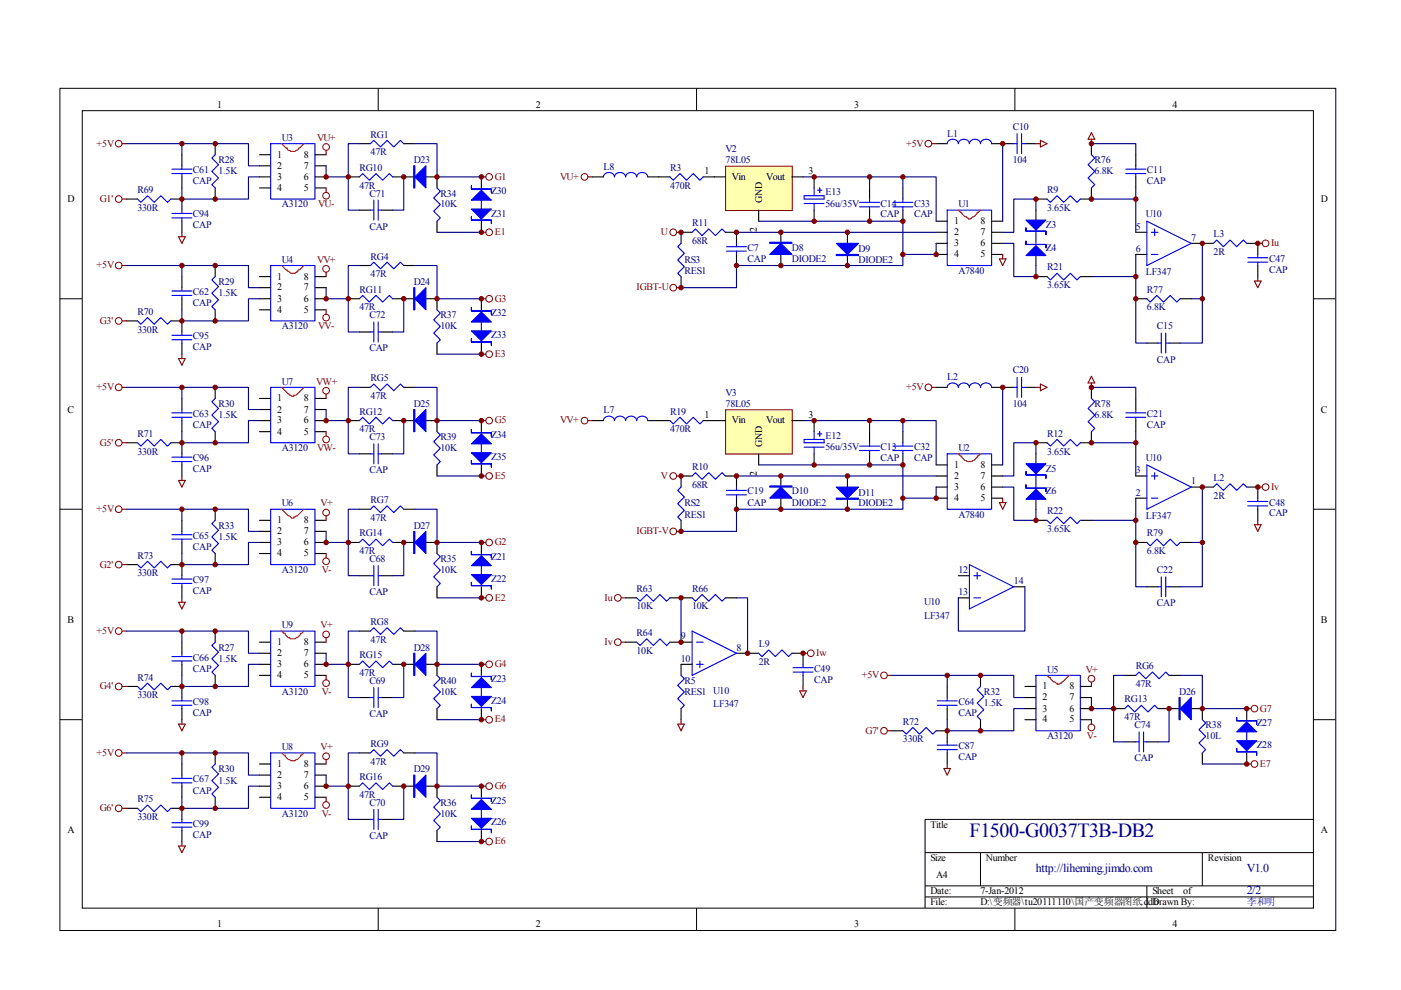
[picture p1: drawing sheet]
<svg xmlns="http://www.w3.org/2000/svg" width="297mm" height="210mm" viewBox="0 0 297 210" stroke-linecap="round" stroke-linejoin="round" font-family="sans-serif">
<g fill="none" stroke="#000" stroke-width=".21">
<path d="M12.7 18.7h270.5v178.6h-270.5zM80.2 18.7v4.7M147.7 18.7v4.7M215.2 18.7v4.7M17.4 23.5h261.1v169h-261.1zM12.7 63.3h4.7M278.4 63.3h4.7M12.7 108h4.7M278.4 108h4.7M12.7 152.6h4.7M278.4 152.6h4.7M278.4 173.7h-82.3v18.8"/>
<path d="M80.2 192.5v4.7M147.7 192.5v4.7M196.1 180.8h82.3M196.1 187.8h82.3M196.1 190.2h82.3M207.9 180.8v7M215.2 192.5v4.7M243.2 187.8v4.7M254.9 180.8v7"/>
</g>
<g fill="none" stroke="#00f" stroke-width=".23">
<path d="M36.4 35.9h4.3M36.4 36.8h4.3M38.6 35.2v.7M38.6 36.8v.7M45.6 32.8l-.7 .7 1.4 1.4-1.4 1.4 1.4 1.4-1.4 1.5 .7 .7M57.4 30.5h9.4v11.7h-9.4zM76.2 37.5l.7-.7 1.4 1.4 1.4-1.4 1.4 1.4 1.4-1.4 .7 .7M78.5 30.5l.8-.7 1.4 1.4 1.4-1.4 1.4 1.4 1.4-1.4 .7 .7M92.7 39.9l.7 .7-1.5 1.4 1.5 1.4-1.5 1.4 1.5 1.4-.7 .7M29.2 42.2l.7 .7 1.4-1.4 1.4 1.4 1.4-1.4 1.4 1.4 .7-.7M36.4 45.3h4.3M36.4 46.2h4.3"/>
<path d="M38.6 44.6v.7M38.6 46.2v.7M45.6 58.6l-.7 .7 1.4 1.5-1.4 1.4 1.4 1.4-1.4 1.4 .7 .7M57.4 56.3h9.4v11.7h-9.4zM78.5 56.3l.8-.7 1.4 1.4 1.4-1.4 1.4 1.4 1.4-1.4 .7 .7M78.5 44.6h.8M79.3 42.4v4.3M80.2 44.6h.7M80.2 42.4v4.3M102.1 42.2v2.4M200.8 44.6h9.4v11.7h-9.4zM243.2 46.9l9.4 4.7-9.4 4.7z"/>
<path d="M244.1 53.9h1.4M244.1 49.3h1.4M244.8 48.5v1.5M29.2 68l.7 .7 1.4-1.4 1.4 1.4 1.4-1.4 1.4 1.4 .7-.7M36.4 61.7h4.3M36.4 62.6h4.3M36.4 71.1h4.3M36.4 72h4.3M38.6 61v.7M38.6 62.6v.7M38.6 70.4v.7M38.6 72v.7"/>
<path d="M76.2 63.3l.7-.7 1.4 1.4 1.4-1.4 1.4 1.4 1.4-1.4 .7 .7M78.5 70.4h.8M79.3 68.3v4.2M80.2 68.3v4.2M80.2 70.4h.7M92.7 65.7l.7 .7-1.5 1.4 1.5 1.4-1.5 1.4 1.5 1.4-.7 .7M102.1 68v2.4M29.2 93.9l.7 .7 1.4-1.4 1.4 1.4 1.4-1.4 1.4 1.4 .7-.7M36.4 87.5h4.3M36.4 88.5h4.3M36.4 96.9h4.3M36.4 97.9h4.3"/>
<path d="M38.6 86.8v.7M38.6 88.5v.7M38.6 96.2v.7M38.6 97.9v.7M45.6 84.5l-.7 .7 1.4 1.4-1.4 1.4 1.4 1.4-1.4 1.4 .7 .7M57.4 82.1h9.4v11.8h-9.4zM76.2 89.2l.7-.7 1.4 1.4 1.4-1.4 1.4 1.4 1.4-1.4 .7 .7M78.5 82.1l.8-.7 1.4 1.4 1.4-1.4 1.4 1.4 1.4-1.4 .7 .7M78.5 96.2h.8M79.3 94.1v4.2M80.2 94.1v4.2M80.2 96.2h.7"/>
<path d="M92.7 91.5l.7 .7-1.5 1.4 1.5 1.5-1.5 1.4 1.5 1.4-.7 .7M102.1 93.9v2.3M29.2 119.7l.7 .7 1.4-1.4 1.4 1.4 1.4-1.4 1.4 1.4 .7-.7M36.4 113.4h4.3M36.4 114.3h4.3M38.6 112.7v.7M38.6 114.3v.7M45.6 110.3l-.7 .7 1.4 1.4-1.4 1.4 1.4 1.5-1.4 1.4 .7 .7M57.4 108h9.4v11.7h-9.4zM76.2 115l.7-.7 1.4 1.4 1.4-1.4 1.4 1.4 1.4-1.4 .7 .7M78.5 108l.8-.7 1.4 1.4 1.4-1.4 1.4 1.4 1.4-1.4 .7 .7M79.3 119.9v4.3"/>
<path d="M80.2 119.9v4.3M92.7 117.4l.7 .7-1.5 1.4 1.5 1.4-1.5 1.4 1.5 1.4-.7 .7M102.1 119.7v2.4M36.4 122.8h4.3M36.4 123.7h4.3M36.4 139.2h4.3M38.6 122.1v.7M38.6 123.7v.7M38.6 138.5v.7M45.6 136.2l-.7 .7 1.4 1.4-1.4 1.4 1.4 1.4-1.4 1.4 .7 .7M57.4 133.8h9.4v11.7h-9.4zM78.5 133.8l.8-.7 1.4 1.4 1.4-1.4 1.4 1.4 1.4-1.4 .7 .7"/>
<path d="M78.5 122.1h.8M80.2 122.1h.7M29.2 145.5l.7 .8 1.4-1.5 1.4 1.5 1.4-1.5 1.4 1.5 .7-.8M36.4 140.1h4.3M36.4 148.6h4.3M36.4 149.5h4.3M38.6 140.1v.8M38.6 147.9v.7M38.6 149.5v.7M57.4 159.6h9.4v11.8h-9.4zM76.2 140.9l.7-.8 1.4 1.5 1.4-1.5 1.4 1.5 1.4-1.5 .7 .8M78.5 159.6l.8-.7 1.4 1.4 1.4-1.4 1.4 1.4 1.4-1.4 .7 .7"/>
<path d="M78.5 147.9h.8M79.3 145.8v4.2M80.2 145.8v4.2M80.2 147.9h.7M92.7 143.2l.7 .7-1.5 1.4 1.5 1.4-1.5 1.4 1.5 1.4-.7 .7M102.1 145.5v2.4M191.4 154.9l.7 .7 1.4-1.4 1.5 1.4 1.4-1.4 1.4 1.4 .7-.7M198.7 148.6h4.2M198.7 149.5h4.2M198.7 158h4.2M198.7 158.9h4.2M200.8 147.9v.7"/>
<path d="M200.8 149.5v.7M200.8 157.3v.7M200.8 158.9v.7M207.9 145.5l-.7 .8 1.4 1.4-1.4 1.4 1.4 1.4-1.4 1.4 .7 .7M219.6 143.2h9.4v11.7h-9.4zM238.5 150.2l.7-.7 1.4 1.4 1.4-1.4 1.4 1.4 1.4-1.4 .7 .7M240.8 143.2l.7-.7 1.4 1.4 1.4-1.4 1.4 1.4 1.5-1.4 .7 .7M240.8 157.3h.7M241.5 155.2v4.2M242.5 157.3h.7M242.5 155.2v4.2M254.9 152.6l.7 .7-1.4 1.4 1.4 1.4-1.4 1.4 1.4 1.4-.7 .7"/>
<path d="M264.3 154.9v2.4M29.2 171.4l.7 .7 1.4-1.4 1.4 1.4 1.4-1.4 1.4 1.4 .7-.7M36.4 165h4.3M36.4 166h4.3M36.4 174.4h4.3M36.4 175.4h4.3M38.6 164.3v.7M38.6 166v.7M38.6 173.7v.7M38.6 175.4v.7M45.6 162l-.7 .7 1.4 1.4-1.4 1.4 1.4 1.4-1.4 1.4 .7 .7M76.2 166.7l.7-.7 1.4 1.4 1.4-1.4 1.4 1.4 1.4-1.4 .7 .7"/>
<path d="M78.5 173.7h.8M79.3 171.6v4.2M80.2 171.6v4.2M80.2 173.7h.7M92.7 169l.7 .7-1.5 1.4 1.5 1.5-1.5 1.4 1.5 1.4-.7 .7M102.1 171.4v2.3"/>
</g>
<g fill="none" stroke="#000" stroke-width=".23">
<path d="M38.6 32.8v2.4M38.6 37.5v2.4M45.6 30.5v2.3M45.6 39.9v2.3M55 32.8h2.4M55 35.2h2.4M55 37.5h2.4M55 39.9h2.4M66.8 32.8h2.3M66.8 35.2h2.3M66.8 37.5h2.3M66.8 39.9h2.3"/>
<path d="M73.8 37.5h2.4M76.2 30.5h2.3M83.2 37.5h4.8M85.6 30.5h2.4M90.3 37.5h2.4v2.4M102.1 37.5v2.4M26.8 42.2h2.4M36.2 42.2h2.4v2.4M38.6 46.9v2.4M38.6 58.6v2.4M45.6 56.3v2.3M55 58.6h2.4"/>
<path d="M66.8 58.6h2.3M76.2 44.6h2.3M76.2 56.3h2.3M80.9 44.6h2.3M85.6 56.3h2.4M92.7 46.9v2.4M102.1 46.9v2.4M198.5 46.9h2.3M198.5 49.3h2.3M198.5 51.6h2.3M198.5 53.9h2.3M210.2 46.9h2.4"/>
<path d="M210.2 49.3h2.4M210.2 51.6h2.4M210.2 53.9h2.4M240.8 49.3h2.4M240.8 53.9h2.4M252.6 51.6h2.3M26.8 68h2.4M36.2 68h2.4v2.4M38.6 63.3v2.4M38.6 72.7v2.4M45.6 65.7v2.3M55 61h2.4"/>
<path d="M55 63.3h2.4M55 65.7h2.4M66.8 61h2.3M66.8 63.3h2.3M66.8 65.7h2.3M73.8 63.3h2.4M76.2 70.4h2.3M80.9 70.4h2.3M83.2 63.3h4.8M90.3 63.3h2.4v2.4M92.7 72.7v2.4M102.1 63.3v2.4"/>
<path d="M102.1 72.7v2.4M26.8 93.9h2.4M36.2 93.9h2.4v2.3M38.6 84.5v2.3M38.6 89.2v2.3M38.6 98.6v2.3M45.6 82.1v2.4M45.6 91.5v2.4M55 84.5h2.4M55 86.8h2.4M55 89.2h2.4M55 91.5h2.4"/>
<path d="M66.8 84.5h2.3M66.8 86.8h2.3M66.8 89.2h2.3M66.8 91.5h2.3M73.8 89.2h2.4M76.2 82.1h2.3M76.2 96.2h2.3M80.9 96.2h2.3M83.2 89.2h4.8M85.6 82.1h2.4M90.3 89.2h2.4v2.3M92.7 98.6v2.3"/>
<path d="M102.1 89.2v2.3M102.1 98.6v2.3M26.8 119.7h2.4M36.2 119.7h2.4v2.4M38.6 110.3v2.4M38.6 115v2.4M45.6 108v2.3M45.6 117.4v2.3M55 110.3h2.4M55 112.7h2.4M55 115h2.4M55 117.4h2.4"/>
<path d="M66.8 110.3h2.3M66.8 112.7h2.3M66.8 115h2.3M66.8 117.4h2.3M73.8 115h2.4M76.2 108h2.3M83.2 115h4.8M85.6 108h2.4M90.3 115h2.4v2.4M102.1 115v2.4M38.6 124.4v2.4M38.6 136.2v2.3"/>
<path d="M45.6 133.8v2.4M55 136.2h2.4M55 138.5h2.4M66.8 136.2h2.3M66.8 138.5h2.3M76.2 122.1h2.3M76.2 133.8h2.3M80.9 122.1h2.3M85.6 133.8h2.4M92.7 124.4v2.4M102.1 124.4v2.4M26.8 145.5h2.4"/>
<path d="M36.2 145.5h2.4v2.4M38.6 140.9v2.3M38.6 150.2v2.4M45.6 143.2v2.3M45.6 159.6v2.4M55 140.9h2.4M55 143.2h2.4M66.8 140.9h2.3M66.8 143.2h2.3M73.8 140.9h2.4M76.2 147.9h2.3M76.2 159.6h2.3"/>
<path d="M80.9 147.9h2.3M83.2 140.9h4.8M85.6 159.6h2.4M90.3 140.9h2.4v2.3M92.7 150.2v2.4M102.1 140.9v2.3M102.1 150.2v2.4M189.1 154.9h2.3M198.5 154.9h2.3v2.4M200.8 145.5v2.4M200.8 150.2v2.4M200.8 159.6v2.4"/>
<path d="M207.9 143.2v2.3M207.9 152.6v2.3M217.3 145.5h2.3M217.3 147.9h2.3M217.3 150.2h2.3M217.3 152.6h2.3M229 145.5h2.4M229 147.9h2.4M229 150.2h2.4M229 152.6h2.4M236.1 150.2h2.4M238.5 143.2h2.3"/>
<path d="M238.5 157.3h2.3M243.2 157.3h2.3M245.5 150.2h4.7M247.9 143.2h2.3M252.6 150.2h2.3v2.4M254.9 159.6v2.4M264.3 150.2v2.4M264.3 159.6v2.4M26.8 171.4h2.4M36.2 171.4h2.4v2.3M38.6 162v2.3M38.6 166.7v2.3"/>
<path d="M38.6 176.1v2.3M45.6 169v2.4M55 162h2.4M55 164.3h2.4M55 166.7h2.4M55 169h2.4M66.8 162h2.3M66.8 164.3h2.3M66.8 166.7h2.3M66.8 169h2.3M73.8 166.7h2.4M76.2 173.7h2.3"/>
<path d="M80.9 173.7h2.3M83.2 166.7h4.8M90.3 166.7h2.4v2.3M92.7 176.1v2.3M102.1 166.7v2.3M102.1 176.1v2.3"/>
</g>
<path d="M59.7 30.5l1 .9h.2v.2a1.72 1.72 0 0 0 2.4 0v-.2h.2l.9-.9M59.7 56.3l1 .9h.2a1.17 1.17 0 0 0 1.9 .5h.2v-.2h.3v-.3h.2l.9-.9M203.2 44.6l.4 .4h.3v.3l.7 .7 .7 .2v.2a.74 .74 0 0 0 .9-.4h.3l.7-.7v-.3h.2l.5-.4M59.7 82.1l1.4 1.4h.3v.3h.2l.2 .2h.5v-.2a.74 .74 0 0 0 1-.5l1.1-1.2M59.7 108l1.4 1.4h.3a.74 .74 0 0 0 .9 .4v-.2a4.2 4.2 0 0 0 2.1-1.6M59.7 133.8l.5 .5h.2a1.74 1.74 0 0 0 1.7 1.1 1.74 1.74 0 0 0 1.6-1.1h.3l.4-.5M59.7 159.6l.5 .5h.2a1.74 1.74 0 0 0 1.7 1.2 1.74 1.74 0 0 0 1.6-1.2h.3l.4-.5M222 143.2l.5 .5h.2v.2l.7 .7 .7 .2v.3h.5l.2-.3h.3v-.2h.2l1.4-1.4" fill="none" stroke="#f00" stroke-width=".23"/>
<g fill="none" stroke="#800000" stroke-width=".21">
<circle cx="25.2" cy="30.5" r=".71"/>
<circle cx="69.1" cy="31.2" r=".71"/>
<circle cx="103.7" cy="37.5" r=".71"/>
<circle cx="25.2" cy="56.3" r=".71"/>
<circle cx="25.2" cy="42.2" r=".71"/>
<circle cx="69.1" cy="57" r=".71"/>
<circle cx="69.1" cy="41.5" r=".71"/>
<circle cx="103.7" cy="49.2" r=".71"/>
<circle cx="25.2" cy="68" r=".71"/>
<circle cx="69.1" cy="67.3" r=".71"/>
<circle cx="103.7" cy="75.1" r=".71"/>
<circle cx="103.7" cy="63.3" r=".71"/>
<circle cx="25.2" cy="82.1" r=".71"/>
<circle cx="25.2" cy="93.9" r=".71"/>
<circle cx="69.1" cy="82.8" r=".71"/>
<circle cx="69.1" cy="93.2" r=".71"/>
<circle cx="103.7" cy="89.2" r=".71"/>
<circle cx="25.2" cy="119.7" r=".71"/>
<circle cx="25.2" cy="108" r=".71"/>
<circle cx="69.1" cy="108.7" r=".71"/>
<circle cx="69.1" cy="119" r=".71"/>
<circle cx="103.7" cy="100.9" r=".71"/>
<circle cx="103.7" cy="115" r=".71"/>
<circle cx="25.2" cy="133.8" r=".71"/>
<circle cx="69.1" cy="134.5" r=".71"/>
<circle cx="103.7" cy="126.8" r=".71"/>
<circle cx="25.2" cy="145.5" r=".71"/>
<circle cx="25.2" cy="159.6" r=".71"/>
<circle cx="69.1" cy="144.8" r=".71"/>
<circle cx="103.7" cy="140.8" r=".71"/>
<circle cx="103.7" cy="152.6" r=".71"/>
<circle cx="187.4" cy="143.2" r=".71"/>
<circle cx="187.4" cy="154.9" r=".7"/>
<circle cx="231.4" cy="154.2" r=".71"/>
<circle cx="231.4" cy="143.9" r=".71"/>
<circle cx="266" cy="150.2" r=".7"/>
<circle cx="25.2" cy="171.4" r=".71"/>
<circle cx="69.1" cy="170.7" r=".71"/>
<circle cx="69.1" cy="160.3" r=".71"/>
<circle cx="103.7" cy="178.4" r=".71"/>
<circle cx="103.7" cy="166.7" r=".71"/>
<circle cx="266" cy="162" r=".7"/>
</g>
<g fill="none" stroke="#800000" stroke-width=".23">
<path d="M25.9 30.5h.9M69.1 31.9v.9M69.1 39.9v.9M102.1 37.5h.9M25.9 42.2h.9M25.9 56.3h.9M37.9 50.2h1.4l-.7 1.4zM38.6 49.3v.9M69.1 57.7v.9M102.1 49.3h.9M25.9 68h.9M37.9 76h1.4l-.7 1.4z"/>
<path d="M38.6 75.1v.9M69.1 65.7v.9M102.1 63.3h.9M102.1 75.1h.9M25.9 82.1h.9M25.9 93.9h.9M69.1 83.5v1M69.1 91.5v1M102.1 89.2h.9M25.9 108h.9M25.9 119.7h.9M37.9 101.9h1.4l-.7 1.4z"/>
<path d="M38.6 100.9v1M69.1 109.4v.9M69.1 117.4v.9M102.1 100.9h.9M102.1 115h.9M25.9 133.8h.9M37.9 127.7h1.4l-.7 1.4zM38.6 126.8v.9M69.1 135.2v1M102.1 126.8h.9M25.9 145.5h.9M25.9 159.6h.9"/>
<path d="M37.9 153.5h1.4l-.7 1.4zM38.6 152.6v.9M69.1 143.2v.9M102.1 140.9h.9M102.1 152.6h.9M188.1 143.2h1M188.1 154.9h1M231.4 144.6v.9M231.4 152.6v.9M264.3 150.2h1M25.9 171.4h.9M37.9 179.4h1.4l-.7 1.4z"/>
<path d="M38.6 178.4v1M69.1 161.1v.9M69.1 169v1M102.1 166.7h.9M102.1 178.4h.9M200.1 162.9h1.4l-.7 1.4zM200.8 162v.9M264.3 162h1"/>
</g>
<g fill="#00f" stroke="#00f" stroke-width=".23">
<path d="M88 37.5l2.3-2.3v4.7z"/>
<path d="M99.9 42.4l2.2-2.1 2.1 2.1z"/>
<path d="M99.9 44.3h4.3l-2.1 2.1z"/>
<path d="M88 63.3l2.3-2.3v4.7z"/>
<path d="M99.9 68.3l2.2-2.1 2.1 2.1z"/>
<path d="M99.9 70.2h4.3l-2.1 2.1z"/>
<path d="M88 89.2l2.3-2.4v4.7z"/>
<path d="M99.9 94.1l2.2-2.1 2.1 2.1z"/>
<path d="M99.9 96h4.3l-2.1 2.1z"/>
<path d="M88 115l2.3-2.3v4.7z"/>
<path d="M99.9 119.9l2.2-2.1 2.1 2.1z"/>
<path d="M99.9 121.8h4.3l-2.1 2.1z"/>
<path d="M88 140.9l2.3-2.4v4.7z"/>
<path d="M99.9 145.8l2.2-2.1 2.1 2.1z"/>
<path d="M99.9 147.7h4.3l-2.1 2.1z"/>
<path d="M88 166.7l2.3-2.4v4.7z"/>
<path d="M99.9 171.6l2.2-2.1 2.1 2.1z"/>
<path d="M99.9 173.5h4.3l-2.1 2.1z"/>
<path d="M252.6 147.9v4.7l-2.4-2.4z"/>
<path d="M262.2 155.2l2.1-2.1 2.1 2.1z"/>
<path d="M262.2 157.1h4.2l-2.1 2.1z"/>
<path d="M87.7 35.2h.3v4.7h-.3z" fill-rule="evenodd"/>
<path d="M99.9 39.4v.7h4.3v.7v-.7h-4.3z" fill-rule="evenodd"/>
<path d="M99.9 46v.7h4.3v.7v-.7h-4.3z" fill-rule="evenodd"/>
<path d="M87.7 61h.3v4.7h-.3z" fill-rule="evenodd"/>
<path d="M99.9 65.2v.7h4.3v.7v-.7h-4.3z" fill-rule="evenodd"/>
<path d="M99.9 71.8v.7h4.3v.7v-.7h-4.3z" fill-rule="evenodd"/>
<path d="M87.7 86.8h.3v4.7h-.3z" fill-rule="evenodd"/>
<path d="M99.9 91.1v.7h4.3v.7v-.7h-4.3z" fill-rule="evenodd"/>
<path d="M99.9 97.6v.7h4.3v.7v-.7h-4.3z" fill-rule="evenodd"/>
<path d="M87.7 112.7h.3v4.7h-.3z" fill-rule="evenodd"/>
<path d="M99.9 116.9v.7h4.3v.7v-.7h-4.3z" fill-rule="evenodd"/>
<path d="M99.9 123.5v.7h4.3v.7v-.7h-4.3z" fill-rule="evenodd"/>
<path d="M87.7 138.5h.3v4.7h-.3z" fill-rule="evenodd"/>
<path d="M99.9 142.7v.7h4.3v.7v-.7h-4.3z" fill-rule="evenodd"/>
<path d="M99.9 149.3v.7h4.3v.7v-.7h-4.3z" fill-rule="evenodd"/>
<path d="M87.7 164.3h.3v4.7h-.3z" fill-rule="evenodd"/>
<path d="M99.9 168.6v.7h4.3v.7v-.7h-4.3z" fill-rule="evenodd"/>
<path d="M99.9 175.1v.7h4.3v.7v-.7h-4.3z" fill-rule="evenodd"/>
<path d="M250 147.9h.2v4.7h-.2z" fill-rule="evenodd"/>
<path d="M262.2 152.1v.7h4.2v.7v-.7h-4.2z" fill-rule="evenodd"/>
<path d="M262.2 158.7v.7h4.2v.7v-.7h-4.2z" fill-rule="evenodd"/>
</g>
<g fill="none" stroke="#000080" stroke-width=".23">
<path d="M26.8 30.5h25.9v4.7h2.3M38.6 30.5v2.3M55 37.5h-2.3v4.7h-14.1v-2.3M73.8 37.5v7.1h2.4M76.2 30.5h-2.4v7h-4.7v-2.3M85.6 37.5v7.1h-2.4M88 30.5h4.7v7h9.4M26.8 56.3h25.9v4.7h2.3M38.6 56.3v2.3M76.2 56.3h-2.4v7h-4.7v-2.3M88 56.3h4.7v7h9.4M92.7 49.3h9.4"/>
<path d="M55 63.3h-2.3v4.7h-14.1v-2.3M73.8 63.3v7.1h2.4M85.6 63.3v7.1h-2.4M92.7 75.1h9.4M26.8 82.1h25.9v4.7h2.3M38.6 82.1v2.4M55 89.2h-2.3v4.7h-14.1v-2.4M73.8 89.2v7h2.4M76.2 82.1h-2.4v7.1h-4.7v-2.4M85.6 89.2v7h-2.4M88 82.1h4.7v7.1h9.4M26.8 108h25.9v4.7h2.3"/>
<path d="M38.6 108v2.3M55 115h-2.3v4.7h-14.1v-2.3M73.8 115v7.1h2.4M76.2 108h-2.4v7h-4.7v-2.3M85.6 115v7.1h-2.4M88 108h4.7v7h9.4M92.7 100.9h9.4M26.8 133.8h25.9v4.7h2.3M38.6 133.8v2.4M76.2 133.8h-2.4v7.1h-4.7v-2.4M88 133.8h4.7v7.1h9.4M92.7 126.8h9.4"/>
<path d="M26.8 159.6h25.9v4.7h2.3M38.6 159.6v2.4M55 140.9h-2.3v4.6h-14.1v-2.3M73.8 140.9v7h2.4M76.2 159.6h-2.4v7.1h-4.7v-2.4M85.6 140.9v7h-2.4M88 159.6h4.7v7.1h9.4M92.7 152.6h9.4M189.1 143.2h25.8v4.7h2.4M200.8 143.2v2.3M217.3 150.2h-2.4v4.7h-14.1v-2.3M236.1 150.2v7.1h2.4"/>
<path d="M238.5 143.2h-2.4v7h-4.7v-2.3M247.9 150.2v7.1h-2.4M250.2 143.2h4.7v7h9.4M55 166.7h-2.3v4.7h-14.1v-2.4M73.8 166.7v7h2.4M85.6 166.7v7h-2.4M92.7 178.4h9.4M254.9 162h9.4"/>
</g>
<g fill="#800000" stroke="#800000" stroke-width=".21">
<circle cx="69.1" cy="37.5" r=".47"/>
<circle cx="45.6" cy="42.2" r=".47"/>
<circle cx="45.6" cy="30.5" r=".47"/>
<circle cx="38.6" cy="42.2" r=".47"/>
<circle cx="92.7" cy="37.5" r=".47"/>
<circle cx="73.8" cy="37.5" r=".47"/>
<circle cx="85.6" cy="37.5" r=".47"/>
<circle cx="102.1" cy="37.5" r=".47"/>
<circle cx="102.1" cy="49.3" r=".47"/>
<circle cx="38.6" cy="30.5" r=".47"/>
<circle cx="69.1" cy="63.3" r=".47"/>
<circle cx="45.6" cy="68" r=".47"/>
<circle cx="45.6" cy="56.3" r=".47"/>
<circle cx="38.6" cy="68" r=".47"/>
<circle cx="92.7" cy="63.3" r=".47"/>
<circle cx="73.8" cy="63.3" r=".47"/>
<circle cx="85.6" cy="63.3" r=".47"/>
<circle cx="38.6" cy="56.3" r=".47"/>
<circle cx="69.1" cy="89.2" r=".47"/>
<circle cx="45.6" cy="93.9" r=".47"/>
<circle cx="45.6" cy="82.1" r=".47"/>
<circle cx="38.6" cy="93.9" r=".47"/>
<circle cx="92.7" cy="89.2" r=".47"/>
<circle cx="73.8" cy="89.2" r=".47"/>
<circle cx="85.6" cy="89.2" r=".47"/>
<circle cx="38.6" cy="82.1" r=".47"/>
<circle cx="69.1" cy="115" r=".47"/>
<circle cx="45.6" cy="119.7" r=".47"/>
<circle cx="45.6" cy="108" r=".47"/>
<circle cx="38.6" cy="119.7" r=".47"/>
<circle cx="92.7" cy="115" r=".47"/>
<circle cx="73.8" cy="115" r=".47"/>
<circle cx="85.6" cy="115" r=".47"/>
<circle cx="38.6" cy="108" r=".47"/>
<circle cx="69.1" cy="140.8" r=".47"/>
<circle cx="45.6" cy="145.5" r=".47"/>
<circle cx="45.6" cy="133.8" r=".47"/>
<circle cx="38.6" cy="145.5" r=".47"/>
<circle cx="92.7" cy="140.8" r=".47"/>
<circle cx="73.8" cy="140.8" r=".47"/>
<circle cx="85.6" cy="140.8" r=".47"/>
<circle cx="38.6" cy="133.8" r=".47"/>
<circle cx="69.1" cy="166.7" r=".47"/>
<circle cx="45.6" cy="171.4" r=".47"/>
<circle cx="45.6" cy="159.6" r=".47"/>
<circle cx="38.6" cy="171.4" r=".47"/>
<circle cx="92.7" cy="166.7" r=".47"/>
<circle cx="73.8" cy="166.7" r=".47"/>
<circle cx="85.6" cy="166.7" r=".47"/>
<circle cx="38.6" cy="159.6" r=".47"/>
<circle cx="231.4" cy="150.2" r=".47"/>
<circle cx="207.9" cy="154.9" r=".47"/>
<circle cx="207.9" cy="143.2" r=".47"/>
<circle cx="200.8" cy="154.9" r=".47"/>
<circle cx="254.9" cy="150.2" r=".47"/>
<circle cx="236.1" cy="150.2" r=".47"/>
<circle cx="247.9" cy="150.2" r=".47"/>
<circle cx="200.8" cy="143.2" r=".47"/>
<circle cx="264.3" cy="150.2" r=".47"/>
<circle cx="264.3" cy="162" r=".47"/>
<circle cx="102.1" cy="63.3" r=".47"/>
<circle cx="102.1" cy="75.1" r=".47"/>
<circle cx="102.1" cy="89.2" r=".47"/>
<circle cx="102.1" cy="100.9" r=".47"/>
<circle cx="102.1" cy="115" r=".47"/>
<circle cx="102.1" cy="126.8" r=".47"/>
<circle cx="102.1" cy="140.8" r=".47"/>
<circle cx="102.1" cy="152.6" r=".47"/>
<circle cx="102.1" cy="166.7" r=".47"/>
<circle cx="102.1" cy="178.4" r=".47"/>
</g>
<path d="M153.9 35.3h14.1v9.3h-14.1z" fill="#ffffb0"/>
<g fill="none" stroke="#800000" stroke-width=".21">
<path d="M153.8 35.2h14.2v9.4h-14.2z"/>
<circle cx="123.9" cy="37.5" r=".71"/>
<circle cx="196.8" cy="30.5" r=".71"/>
<circle cx="142.7" cy="49.2" r=".71"/>
<circle cx="268.3" cy="51.6" r=".71"/>
<circle cx="142.7" cy="61" r=".71"/>
</g>
<g fill="none" stroke="#000" stroke-width=".23">
<path d="M125.6 37.5h2.3M137.3 37.5h4.7M149.1 37.5h4.7M167.9 37.5h2.4M172.6 37.5v2.4M184.4 39.9v2.3M191.4 39.9v2.3M198.5 30.5h2.3M210.2 30.5h4.7M217.3 30.5h2.3M231.4 39.9v2.3h-2.4M231.4 30.5v2.3"/>
<path d="M240.8 32.8v2.4M240.8 37.5v2.4M144.4 58.6v2.4M146.7 49.3h-2.3v2.3M153.8 49.3h2.4v2.3M156.2 53.9v2.4M160.9 44.6v2.3M165.6 49.3v2.3M165.6 53.9v2.4M172.6 44.6v2.3M179.7 49.3v2.3M179.7 53.9v2.4"/>
<path d="M184.4 44.6v2.3M191.4 44.6v2.3M219.6 42.2h2.4M219.6 58.6h2.4M219.6 44.6v2.3M219.6 53.9v2.4M229 58.6h2.4M254.9 51.6h2.4M264.3 51.6h2.4v2.3M266.7 56.3v2.3M240.8 63.3h2.4M243.2 72.7h2.3"/>
<path d="M247.9 72.7h2.3M250.2 63.3h2.4M198.5 98.6h2.3M210.2 98.6h2.4M198.5 100.9h2.3M198.5 103.3h2.3M198.5 105.6h2.3M210.2 100.9h2.4M210.2 103.3h2.4M210.2 105.6h2.4M240.8 100.9h2.4M240.8 105.6h2.4"/>
<path d="M252.6 103.3h2.3"/>
</g>
<g fill="none" stroke="#00f" stroke-width=".23">
<path d="M127.9 37.5a1.21 1.21 0 0 1 1.2-.9 1.21 1.21 0 0 1 1.2 .9 1.21 1.21 0 0 1 1.2-.9 1.21 1.21 0 0 1 1.1 .9 1.2 1.2 0 0 1 1.2-.9 1.2 1.2 0 0 1 1.2 .9 1.21 1.21 0 0 1 1.2-.9 1.21 1.21 0 0 1 1.1 .9M142 37.5l.7 .7 1.5-1.4 1.4 1.4 1.4-1.4 1.4 1.4 .7-.7M172.6 39.9v1.6M173.8 39.9v.9M200.8 30.5a1.21 1.21 0 0 1 1.2-1 1.21 1.21 0 0 1 1.2 1 1.2 1.2 0 0 1 1.2-1 1.2 1.2 0 0 1 1.1 1 1.21 1.21 0 0 1 1.2-1 1.21 1.21 0 0 1 1.2 1 1.21 1.21 0 0 1 1.2-1 1.21 1.21 0 0 1 1.1 1M214.9 30.5h.7M215.6 28.3v4.3M216.6 30.5h.7M216.6 28.3v4.3M231.4 32.8l.7 .7-1.4 1.4 1.4 1.4-1.4 1.4 1.4 1.5-.7 .7M238.7 35.9h4.2M238.7 36.8h4.2"/>
<path d="M240.8 35.2v.7M240.8 36.8v.7M144.4 51.6l-.7 .7 1.4 1.4-1.4 1.4 1.4 1.4-1.4 1.4 .7 .7M146.7 49.3l.7-.8 1.5 1.5 1.4-1.5 1.4 1.5 1.4-1.5 .7 .8M154 52.3h4.3M154 53.2h4.3M156.2 51.6v.7M156.2 53.2v.7M170.5 41.5h4.2v.7h-4.2zM170.5 43.1h4.2M172.6 43.1v1.5M173.3 40.3h1"/>
<path d="M182.3 42.9h4.2M182.3 43.9h4.2M184.4 42.2v.7M184.4 43.9v.7M189.3 42.9h4.2M189.3 43.9h4.2M191.4 42.2v.7M191.4 43.9v.7M219.6 49.3v2.3M222 42.2l.7 .7 1.4-1.4 1.4 1.4 1.4-1.4 1.4 1.4 .7-.7M222 58.6l.7 .7 1.4-1.4 1.4 1.4 1.4-1.4 1.4 1.4 .7-.7M257.3 51.6l.7-.7 1.4 1.4 1.4-1.4 1.4 1.4 1.4-1.4 .7 .7"/>
<path d="M264.6 54.7h4.2M264.6 55.6h4.2M266.7 53.9v.8M266.7 55.6v.7M243.2 63.3l.7 .7 1.4-1.4 1.4 1.4 1.4-1.4 1.4 1.4 .7-.7M245.5 72.7h.7M246.2 70.6v4.3M247.2 72.7h.7M247.2 70.6v4.3M200.8 96.2h9.4v11.8h-9.4zM243.2 98.6l9.4 4.7-9.4 4.7zM244.1 105.6h1.4"/>
<path d="M244.1 100.9h1.4M244.8 100.2v1.4"/>
</g>
<g fill="none" stroke="#800000" stroke-width=".23">
<path d="M124.6 37.5h1M197.5 30.5h1M219.6 30.5h1M220.6 29.8l1.4 .7-1.4 .7zM231.4 28.1l.7 1.4h-1.4zM231.4 29.5v1M143.5 49.3h.9M211.9 54.9h1.4l-.7 1.4zM212.6 53.9v1M266 59.6h1.4l-.7 1.4zM266.7 51.6h.9M266.7 58.6v1"/>
<path d="M143.5 61h.9"/>
</g>
<g fill="none" stroke="#000080" stroke-width=".23">
<path d="M170.3 37.5h28.2v9.4M184.4 37.5v2.4M191.4 37.5v2.4M212.6 30.5v16.4M231.4 30.5h9.4v2.3M240.8 39.9v2.3M156.2 49.3h42.3M160.9 46.9h30.5v7h7.1v-2.3M191.4 53.9v2.4h-35.2v4.7h-11.8M212.6 51.6h2.3v7h4.7v-2.3M219.6 44.6v-2.4h-4.7v7.1h-2.3M231.4 42.2h9.4v7.1"/>
<path d="M231.4 58.6h9.4M240.8 53.9v18.8h2.4M254.9 51.6v11.7h-2.3M254.9 63.3v9.4h-4.7"/>
</g>
<g fill="#00f" stroke="#00f" stroke-width=".23">
<path d="M163.2 53.9l2.4-2.3 2.3 2.3z"/>
<path d="M177.3 51.6h4.7l-2.3 2.3z"/>
<path d="M217.5 46.7h4.3l-2.2 2.1z"/>
<path d="M217.5 54.2l2.1-2.1 2.2 2.1z"/>
<path d="M163.2 51.4h4.7v.2h-4.7z" fill-rule="evenodd"/>
<path d="M177.3 53.9h4.7v.3h-4.7z" fill-rule="evenodd"/>
<path d="M217.5 48.3v.7h4.3v.7v-.7h-4.3z" fill-rule="evenodd"/>
<path d="M217.5 51.1v.7h4.3v.7v-.7h-4.3z" fill-rule="evenodd"/>
</g>
<g fill="#800000" stroke="#800000" stroke-width=".21">
<circle cx="198.5" cy="53.9" r=".47"/>
<circle cx="254.9" cy="51.6" r=".47"/>
<circle cx="172.6" cy="37.5" r=".47"/>
<circle cx="172.6" cy="46.9" r=".47"/>
<circle cx="144.4" cy="49.2" r=".47"/>
<circle cx="156.1" cy="49.2" r=".47"/>
<circle cx="184.4" cy="46.9" r=".47"/>
<circle cx="191.4" cy="46.9" r=".47"/>
<circle cx="191.4" cy="37.5" r=".47"/>
<circle cx="184.4" cy="37.5" r=".47"/>
<circle cx="156.1" cy="56.3" r=".47"/>
<circle cx="191.4" cy="53.9" r=".47"/>
<circle cx="165.6" cy="56.3" r=".47"/>
<circle cx="165.6" cy="49.3" r=".47"/>
<circle cx="179.7" cy="49.2" r=".47"/>
<circle cx="179.7" cy="56.3" r=".47"/>
<circle cx="231.4" cy="42.2" r=".47"/>
<circle cx="219.6" cy="42.2" r=".47"/>
<circle cx="219.6" cy="58.6" r=".47"/>
<circle cx="240.8" cy="63.3" r=".47"/>
<circle cx="231.4" cy="30.5" r=".47"/>
<circle cx="266.7" cy="51.6" r=".47"/>
<circle cx="212.6" cy="30.5" r=".47"/>
<circle cx="240.8" cy="42.2" r=".47"/>
<circle cx="240.8" cy="58.6" r=".47"/>
<circle cx="254.9" cy="63.3" r=".47"/>
</g>
<path d="M203.2 96.2l.4 .5h.3a1.74 1.74 0 0 0 1.6 1.2 1.74 1.74 0 0 0 1.7-1.2h.2l.5-.5" fill="none" stroke="#f00" stroke-width=".23"/>
<path d="M153.9 87h14.1v9.3h-14.1z" fill="#ffffb0"/>
<g fill="none" stroke="#800000" stroke-width=".21">
<path d="M153.8 86.9h14.2v9.4h-14.2z"/>
<circle cx="123.9" cy="89.2" r=".71"/>
<circle cx="196.8" cy="82.1" r=".71"/>
<circle cx="142.7" cy="112.7" r=".71"/>
<circle cx="142.7" cy="100.9" r=".71"/>
<circle cx="268.3" cy="103.3" r=".71"/>
<circle cx="131" cy="126.8" r=".71"/>
<circle cx="131" cy="136.2" r=".71"/>
<circle cx="171.9" cy="138.5" r=".7"/>
</g>
<g fill="none" stroke="#000" stroke-width=".23">
<path d="M125.6 89.2h2.3M137.3 89.2h4.7M149.1 89.2h4.7M160.9 96.2v2.4M167.9 89.2h2.4M172.6 89.2v2.3M172.6 96.2v2.4M184.4 91.5v2.4M184.4 96.2v2.4M191.4 91.5v2.4M191.4 96.2v2.4M198.5 82.1h2.3"/>
<path d="M210.2 82.1h4.7M217.3 82.1h2.3M219.6 93.9h2.4M219.6 96.2v2.4M231.4 91.5v2.4h-2.4M231.4 82.1v2.4M240.8 84.5v2.3M240.8 89.2v2.3M144.4 110.3v2.4M146.7 100.9h-2.3v2.4M153.8 100.9h2.4v2.4M156.2 105.6v2.4"/>
<path d="M165.6 100.9v2.4M165.6 105.6v2.4M179.7 100.9v2.4M179.7 105.6v2.4M219.6 110.3h2.4M219.6 105.6v2.4M229 110.3h2.4M240.8 115h2.4M250.2 115h2.4M254.9 103.3h2.4M264.3 103.3h2.4v2.3M266.7 108v2.3"/>
<path d="M132.6 126.8h2.4M132.6 136.2h2.4M142 126.8h4.7M142 136.2h4.7M153.8 126.8h2.4M156.2 138.5h4.7M167.9 138.5h2.4v2.4M203.2 126.8h2.3M203.2 122.1h2.3M214.9 124.4h2.4M243.2 124.4h2.3M247.9 124.4h2.3"/>
<path d="M144.4 150.2v2.4M146.7 140.9h-2.3v2.3M170.3 143.2v2.3"/>
</g>
<g fill="none" stroke="#00f" stroke-width=".23">
<path d="M127.9 89.2a1.2 1.2 0 0 1 1.2-1 1.2 1.2 0 0 1 1.2 1 1.21 1.21 0 0 1 1.2-1 1.21 1.21 0 0 1 1.1 1 1.2 1.2 0 0 1 1.2-1 1.2 1.2 0 0 1 1.2 1 1.2 1.2 0 0 1 1.2-1 1.2 1.2 0 0 1 1.1 1M142 89.2l.7 .7 1.5-1.4 1.4 1.4 1.4-1.4 1.4 1.4 .7-.7M170.5 93.2h4.2v.7h-4.2zM170.5 94.8h4.2M172.6 91.5v1.7M172.6 94.8v1.4M173.3 92h1M173.8 91.5v1M182.3 94.6h4.2M182.3 95.5h4.2M184.4 93.9v.7M184.4 95.5v.7"/>
<path d="M189.3 94.6h4.2M189.3 95.5h4.2M191.4 93.9v.7M191.4 95.5v.7M200.8 82.1a1.21 1.21 0 0 1 1.2-.9 1.21 1.21 0 0 1 1.2 .9 1.2 1.2 0 0 1 1.2-.9 1.2 1.2 0 0 1 1.1 .9 1.21 1.21 0 0 1 1.2-.9 1.21 1.21 0 0 1 1.2 .9 1.21 1.21 0 0 1 1.2-.9 1.21 1.21 0 0 1 1.1 .9M214.9 82.1h.7M215.6 80v4.2M216.6 82.1h.7M216.6 80v4.2M222 93.9l.7 .7 1.4-1.4 1.4 1.4 1.4-1.4 1.4 1.4 .7-.7M231.4 84.5l.7 .7-1.4 1.4 1.4 1.4-1.4 1.4 1.4 1.4-.7 .7M238.7 87.5h4.2"/>
<path d="M238.7 88.5h4.2M240.8 86.8v.7M240.8 88.5v.7M144.4 103.3l-.7 .7 1.4 1.4-1.4 1.4 1.4 1.4-1.4 1.4 .7 .7M146.7 100.9l.7-.7 1.5 1.4 1.4-1.4 1.4 1.4 1.4-1.4 .7 .7M154 104h4.3M154 104.9h4.3M156.2 103.3v.7M156.2 104.9v.7M205.5 119.7l9.4 4.7-9.4 4.7zM219.6 100.9v2.4M222 110.3l.7 .7 1.4-1.4 1.4 1.4 1.4-1.4 1.4 1.4 .7-.7"/>
<path d="M243.2 115l.7 .7 1.4-1.4 1.4 1.4 1.4-1.4 1.4 1.4 .7-.7M257.3 103.3l.7-.7 1.4 1.4 1.4-1.4 1.4 1.4 1.4-1.4 .7 .7M264.6 106.3h4.2M264.6 107.3h4.2M266.7 105.6v.7M266.7 107.3v.7M135 136.2l.7 .7 1.4-1.5 1.4 1.5 1.4-1.5 1.4 1.5 .7-.7M135 126.8l.7 .7 1.4-1.4 1.4 1.4 1.4-1.4 1.4 1.4 .7-.7M146.7 126.8l.7 .7 1.5-1.4 1.4 1.4 1.4-1.4 1.4 1.4 .7-.7M146.7 133.8l9.5 4.7-9.5 4.7zM147.7 136.2h1.4M160.9 138.5l.7 .7 1.4-1.4 1.4 1.4 1.4-1.4 1.4 1.4 .7-.7"/>
<path d="M206.5 126.8h1.4M206.5 122.1h1.4M207.2 121.4v1.4M245.5 124.4h.7M246.2 122.3v4.2M247.2 124.4h.7M247.2 122.3v4.2M144.4 143.2l.7 .7-1.4 1.4 1.4 1.4-1.4 1.4 1.4 1.4-.7 .7M147.7 140.9h1.4M148.4 140.1v1.5M168.1 141.6h4.3M168.1 142.5h4.3"/>
<path d="M170.3 140.9v.7M170.3 142.5v.7"/>
</g>
<g fill="none" stroke="#800000" stroke-width=".23">
<path d="M231.4 79.8l.7 1.4h-1.4zM124.6 89.2h1M197.5 82.1h1M219.6 82.1h1M220.6 81.4l1.4 .7-1.4 .7zM231.4 81.2v.9M143.5 100.9h.9M143.5 112.7h.9M211.9 106.6h1.4l-.7 1.4zM212.6 105.6v1M266 111.3h1.4l-.7 1.4zM266.7 103.3h.9"/>
<path d="M266.7 110.3v1M131.7 126.8h.9M131.7 136.2h.9M170.3 138.5h.9M143.7 153.5h1.4l-.7 1.4zM144.4 152.6v.9M169.6 146.5h1.4l-.7 1.4zM170.3 145.5v1"/>
</g>
<g fill="none" stroke="#000080" stroke-width=".23">
<path d="M160.9 98.6h30.5v7h7.1v-2.3M170.3 89.2h28.2v9.4M184.4 89.2v2.3M191.4 89.2v2.3M212.6 82.1v16.5M219.6 96.2v-2.3h-4.7v7h-2.3M231.4 93.9h9.4v7M231.4 82.1h9.4v2.4M240.8 91.5v2.4M156.2 100.9h42.3M191.4 105.6v2.4h-35.2v4.7h-11.8M212.6 103.3h2.3v7h4.7v-2.3"/>
<path d="M231.4 110.3h9.4M240.8 105.6v18.8h2.4M254.9 103.3v11.7h-2.3M254.9 115v9.4h-4.7M144.4 126.8v9.4M156.2 126.8h2.3v11.7M217.3 124.4v9.4h-14.1v-7"/>
</g>
<g fill="#00f" stroke="#00f" stroke-width=".23">
<path d="M165.6 103.3l2.3 2.3h-4.7z"/>
<path d="M177.3 103.3h4.7l-2.3 2.3z"/>
<path d="M217.5 98.3h4.3l-2.2 2.1z"/>
<path d="M217.5 105.9l2.1-2.2 2.2 2.2z"/>
<path d="M163.2 103h4.7v.3h-4.7z" fill-rule="evenodd"/>
<path d="M177.3 105.6h4.7v.3h-4.7z" fill-rule="evenodd"/>
<path d="M217.5 100v.7h4.3v.7v-.7h-4.3z" fill-rule="evenodd"/>
<path d="M217.5 102.8v.7h4.3v.7v-.7h-4.3z" fill-rule="evenodd"/>
</g>
<g fill="#800000" stroke="#800000" stroke-width=".21">
<circle cx="198.5" cy="105.6" r=".47"/>
<circle cx="254.9" cy="103.3" r=".47"/>
<circle cx="172.6" cy="89.2" r=".47"/>
<circle cx="172.6" cy="98.6" r=".47"/>
<circle cx="156.1" cy="100.9" r=".47"/>
<circle cx="184.4" cy="98.6" r=".47"/>
<circle cx="191.4" cy="98.6" r=".47"/>
<circle cx="191.4" cy="89.2" r=".47"/>
<circle cx="184.4" cy="89.2" r=".47"/>
<circle cx="156.1" cy="108" r=".47"/>
<circle cx="191.4" cy="105.6" r=".47"/>
<circle cx="165.6" cy="108" r=".47"/>
<circle cx="165.6" cy="100.9" r=".47"/>
<circle cx="179.7" cy="100.9" r=".47"/>
<circle cx="179.7" cy="108" r=".47"/>
<circle cx="231.4" cy="93.9" r=".47"/>
<circle cx="219.6" cy="93.9" r=".47"/>
<circle cx="219.6" cy="110.3" r=".47"/>
<circle cx="240.8" cy="115" r=".47"/>
<circle cx="231.4" cy="82.1" r=".47"/>
<circle cx="212.6" cy="82.1" r=".47"/>
<circle cx="240.8" cy="93.9" r=".47"/>
<circle cx="240.8" cy="110.3" r=".47"/>
<circle cx="254.9" cy="115" r=".47"/>
<circle cx="266.7" cy="103.3" r=".47"/>
<circle cx="144.4" cy="100.9" r=".47"/>
<circle cx="144.4" cy="112.7" r=".47"/>
<circle cx="144.4" cy="61" r=".47"/>
<circle cx="170.3" cy="138.5" r=".47"/>
<circle cx="144.4" cy="136.2" r=".47"/>
<circle cx="158.5" cy="138.5" r=".47"/>
<circle cx="144.4" cy="126.8" r=".47"/>
</g>
<text font-size="4.2" fill="#000080" x="205.6" y="177.4">F1500-G0037T3B-DB2</text>
<g font-size="2.5" fill="#000080">
<text x="219.6" y="184.8">http://liheming.jimdo.com</text>
<text x="264.3" y="184.8">V1.0</text>
<text x="264.3" y="189.6">2/2</text>
</g>
<g font-size="2.1">
<text x="46.1" y="22.9">1</text>
<text x="113.6" y="22.9">2</text>
<text x="181.1" y="22.9">3</text>
<text x="248.6" y="22.9">4</text>
<text x="58.8" y="33.5">1</text>
<text x="58.8" y="35.7">2</text>
<text x="64.4" y="35.7">7</text>
<text x="64.4" y="33.5">8</text>
<text x="58.8" y="38.1">3</text>
<text x="58.8" y="40.5">4</text>
<text x="64.4" y="40.5">5</text>
<text x="64.4" y="38.1">6</text>
<text x="149.4" y="36.9">1</text>
<text x="155.2" y="38.1">Vin</text>
<text x="162.5" y="38.1">Vout</text>
<text x="171.4" y="36.9">3</text>
<text x="14.3" y="42.8">D</text>
<text x="161.6" y="43.1" transform="rotate(-90 161.6 43.1)">GND</text>
<text x="202.3" y="47.5">1</text>
<text x="207.9" y="47.5">8</text>
<text x="280.1" y="42.8">D</text>
<text x="160.4" y="49.3" transform="rotate(-90 160.4 49.3)">2</text>
<text x="202.3" y="49.9">2</text>
<text x="202.3" y="52.2">3</text>
<text x="207.9" y="52.2">6</text>
<text x="207.9" y="49.9">7</text>
<text x="58.8" y="59.3">1</text>
<text x="64.4" y="59.3">8</text>
<text x="202.3" y="54.5">4</text>
<text x="207.9" y="54.5">5</text>
<text x="58.8" y="61.6">2</text>
<text x="58.8" y="63.9">3</text>
<text x="64.4" y="63.9">6</text>
<text x="64.4" y="61.6">7</text>
<text x="58.8" y="66.3">4</text>
<text x="64.4" y="66.3">5</text>
<text x="14.3" y="87.5">C</text>
<text x="58.8" y="85.1">1</text>
<text x="58.8" y="87.5">2</text>
<text x="58.8" y="89.8">3</text>
<text x="64.4" y="89.8">6</text>
<text x="64.4" y="87.5">7</text>
<text x="64.4" y="85.1">8</text>
<text x="149.4" y="88.6">1</text>
<text x="155.2" y="89.8">Vin</text>
<text x="162.5" y="89.8">Vout</text>
<text x="171.4" y="88.6">3</text>
<text x="280.1" y="87.5">C</text>
<text x="58.8" y="92.1">4</text>
<text x="64.4" y="92.1">5</text>
<text x="161.6" y="94.8" transform="rotate(-90 161.6 94.8)">GND</text>
<text x="160.4" y="100.9" transform="rotate(-90 160.4 100.9)">2</text>
<text x="202.3" y="99.2">1</text>
<text x="202.3" y="101.5">2</text>
<text x="207.9" y="101.5">7</text>
<text x="207.9" y="99.2">8</text>
<text x="202.3" y="103.9">3</text>
<text x="202.3" y="106.2">4</text>
<text x="207.9" y="106.2">5</text>
<text x="207.9" y="103.9">6</text>
<text x="58.8" y="110.9">1</text>
<text x="58.8" y="113.3">2</text>
<text x="64.4" y="113.3">7</text>
<text x="64.4" y="110.9">8</text>
<text x="58.8" y="115.6">3</text>
<text x="58.8" y="118">4</text>
<text x="64.4" y="118">5</text>
<text x="64.4" y="115.6">6</text>
<text x="14.3" y="132.1">B</text>
<text x="58.8" y="136.8">1</text>
<text x="64.4" y="136.8">8</text>
<text x="280.1" y="132.1">B</text>
<text x="58.8" y="139.1">2</text>
<text x="58.8" y="141.5">3</text>
<text x="58.8" y="143.8">4</text>
<text x="64.4" y="143.8">5</text>
<text x="64.4" y="141.5">6</text>
<text x="64.4" y="139.1">7</text>
<text x="221.1" y="146.1">1</text>
<text x="221.1" y="148.5">2</text>
<text x="226.7" y="148.5">7</text>
<text x="226.7" y="146.1">8</text>
<text x="221.1" y="150.9">3</text>
<text x="221.1" y="153.2">4</text>
<text x="226.7" y="153.2">5</text>
<text x="226.7" y="150.9">6</text>
<text x="58.8" y="162.6">1</text>
<text x="58.8" y="164.9">2</text>
<text x="58.8" y="167.3">3</text>
<text x="64.4" y="167.3">6</text>
<text x="64.4" y="164.9">7</text>
<text x="64.4" y="162.6">8</text>
<text x="58.8" y="169.6">4</text>
<text x="64.4" y="169.6">5</text>
<text x="14.3" y="176.7">A</text>
<text x="197.3" y="175.5">Title</text>
<text x="280.1" y="176.7">A</text>
<text x="197.3" y="182.6">Size</text>
<text x="209" y="182.6">Number</text>
<text x="256.1" y="182.6">Revision</text>
<text x="197.3" y="189.6">Date:</text>
<text x="197.3" y="192">File:</text>
<text x="198.5" y="186.1">A4</text>
<text x="207.9" y="189.6">7-Jan-2012</text>
<text x="207.9" y="192">D:\变频器\tu20111110\国产变频器图纸.ddb</text>
<text x="244.3" y="189.6">Sheet</text>
<text x="244.3" y="192">Drawn By:</text>
<text x="250.9" y="189.6">of</text>
<text x="46.1" y="196.6">1</text>
<text x="113.6" y="196.6">2</text>
<text x="181.1" y="196.6">3</text>
<text x="248.6" y="196.6">4</text>
</g>
<g font-size="2.1" fill="#000080">
<text x="59.8" y="29.9">U3</text>
<text x="78.6" y="29.2">RG1</text>
<text x="200.8" y="29">L1</text>
<text x="214.7" y="27.5">C10</text>
<text x="46.3" y="34.6">R28</text>
<text x="78.6" y="32.9">47R</text>
<text x="87.7" y="34.6">D23</text>
<text x="127.9" y="36">L8</text>
<text x="153.8" y="32.3">V2</text>
<text x="153.8" y="34.6">78L05</text>
<text x="214.7" y="34.6">104</text>
<text x="232.1" y="34.6">R76</text>
<text x="29.1" y="40.9">R69</text>
<text x="40.9" y="36.7">C61</text>
<text x="40.9" y="39">CAP</text>
<text x="46.3" y="36.9">1.5K</text>
<text x="76.2" y="36.3">RG10</text>
<text x="76.2" y="40">47R</text>
<text x="78.3" y="41.7">C71</text>
<text x="93.4" y="41.7">R34</text>
<text x="104.1" y="41.2">Z30</text>
<text x="142.1" y="36.3">R3</text>
<text x="142.1" y="40">470R</text>
<text x="175" y="41.4">E13</text>
<text x="222" y="40.9">R9</text>
<text x="232.1" y="36.9">6.8K</text>
<text x="243.2" y="36.7">C11</text>
<text x="243.2" y="39">CAP</text>
<text x="29.1" y="44.7">330R</text>
<text x="40.9" y="46.1">C94</text>
<text x="59.8" y="44">A3120</text>
<text x="93.4" y="44">10K</text>
<text x="104.1" y="45.9">Z31</text>
<text x="175" y="43.8">56u/35V</text>
<text x="186.7" y="43.8">C14</text>
<text x="186.7" y="46.1">CAP</text>
<text x="193.8" y="43.8">C33</text>
<text x="193.8" y="46.1">CAP</text>
<text x="203.2" y="44">U1</text>
<text x="222" y="44.7">3.65K</text>
<text x="242.9" y="46.1">U10</text>
<text x="40.9" y="48.4">CAP</text>
<text x="78.3" y="48.7">CAP</text>
<text x="146.7" y="48">R11</text>
<text x="146.7" y="51.7">68R</text>
<text x="158.5" y="53.2">C7</text>
<text x="167.9" y="53.2">D8</text>
<text x="182" y="53.4">D9</text>
<text x="221.7" y="48.4">Z3</text>
<text x="221.7" y="53.2">Z4</text>
<text x="240.8" y="48.7">5</text>
<text x="240.8" y="53.4">6</text>
<text x="252.6" y="51.1">7</text>
<text x="257.3" y="50.3">L3</text>
<text x="59.8" y="55.7">U4</text>
<text x="78.6" y="55">RG4</text>
<text x="78.6" y="58.8">47R</text>
<text x="145.1" y="55.7">RS3</text>
<text x="145.1" y="58.1">RES1</text>
<text x="158.5" y="55.5">CAP</text>
<text x="167.9" y="55.5">DIODE2</text>
<text x="182" y="55.7">DIODE2</text>
<text x="203.2" y="58.1">A7840</text>
<text x="222" y="57.3">R21</text>
<text x="242.9" y="58.3">LF347</text>
<text x="257.3" y="54.1">2R</text>
<text x="269.1" y="55.5">C47</text>
<text x="269.1" y="57.8">CAP</text>
<text x="40.9" y="62.5">C62</text>
<text x="40.9" y="64.9">CAP</text>
<text x="46.3" y="60.5">R29</text>
<text x="46.3" y="62.8">1.5K</text>
<text x="76.2" y="62.1">RG11</text>
<text x="76.2" y="65.8">47R</text>
<text x="87.7" y="60.5">D24</text>
<text x="222" y="61.1">3.65K</text>
<text x="243.2" y="62.1">R77</text>
<text x="243.2" y="65.8">6.8K</text>
<text x="29.1" y="66.7">R70</text>
<text x="29.1" y="70.5">330R</text>
<text x="40.9" y="71.9">C95</text>
<text x="59.8" y="69.8">A3120</text>
<text x="78.3" y="67.5">C72</text>
<text x="93.4" y="67.5">R37</text>
<text x="93.4" y="69.8">10K</text>
<text x="104.1" y="67">Z32</text>
<text x="104.1" y="71.7">Z33</text>
<text x="245.3" y="69.8">C15</text>
<text x="40.9" y="74.3">CAP</text>
<text x="78.3" y="74.5">CAP</text>
<text x="245.3" y="76.9">CAP</text>
<text x="59.8" y="81.5">U7</text>
<text x="78.6" y="80.9">RG5</text>
<text x="153.8" y="83.9">V3</text>
<text x="200.8" y="80.6">L2</text>
<text x="214.7" y="79.2">C20</text>
<text x="40.9" y="88.4">C63</text>
<text x="46.3" y="86.3">R30</text>
<text x="46.3" y="88.6">1.5K</text>
<text x="76.2" y="87.9">RG12</text>
<text x="78.6" y="84.6">47R</text>
<text x="87.7" y="86.3">D25</text>
<text x="127.9" y="87.6">L7</text>
<text x="142.1" y="87.9">R19</text>
<text x="153.8" y="86.3">78L05</text>
<text x="214.7" y="86.3">104</text>
<text x="232.1" y="86.3">R78</text>
<text x="232.1" y="88.6">6.8K</text>
<text x="243.2" y="88.4">C21</text>
<text x="29.1" y="92.6">R71</text>
<text x="40.9" y="90.7">CAP</text>
<text x="59.8" y="95.7">A3120</text>
<text x="76.2" y="91.6">47R</text>
<text x="78.3" y="93.3">C73</text>
<text x="93.4" y="93.3">R39</text>
<text x="93.4" y="95.7">10K</text>
<text x="104.1" y="92.8">Z34</text>
<text x="142.1" y="91.6">470R</text>
<text x="175" y="93.1">E12</text>
<text x="175" y="95.4">56u/35V</text>
<text x="186.7" y="95.4">C13</text>
<text x="193.8" y="95.4">C32</text>
<text x="203.2" y="95.7">U2</text>
<text x="222" y="92.6">R12</text>
<text x="243.2" y="90.7">CAP</text>
<text x="29.1" y="96.4">330R</text>
<text x="40.9" y="97.8">C96</text>
<text x="40.9" y="100.1">CAP</text>
<text x="78.3" y="100.3">CAP</text>
<text x="104.1" y="97.6">Z35</text>
<text x="146.7" y="99.7">R10</text>
<text x="186.7" y="97.8">CAP</text>
<text x="193.8" y="97.8">CAP</text>
<text x="221.7" y="100.1">Z5</text>
<text x="222" y="96.4">3.65K</text>
<text x="240.8" y="100.3">3</text>
<text x="242.9" y="97.8">U10</text>
<text x="59.8" y="107.4">U6</text>
<text x="78.6" y="106.7">RG7</text>
<text x="145.1" y="107.4">RS2</text>
<text x="146.7" y="103.4">68R</text>
<text x="158.5" y="104.8">C19</text>
<text x="158.5" y="107.2">CAP</text>
<text x="167.9" y="104.8">D10</text>
<text x="167.9" y="107.2">DIODE2</text>
<text x="182" y="105.1">D11</text>
<text x="182" y="107.4">DIODE2</text>
<text x="221.7" y="104.8">Z6</text>
<text x="240.8" y="105.1">2</text>
<text x="252.6" y="102.7">1</text>
<text x="257.3" y="102">L2</text>
<text x="257.3" y="105.8">2R</text>
<text x="269.1" y="107.2">C48</text>
<text x="46.3" y="112.1">R33</text>
<text x="76.2" y="113.7">RG14</text>
<text x="78.6" y="110.4">47R</text>
<text x="87.7" y="112.1">D27</text>
<text x="145.1" y="109.7">RES1</text>
<text x="203.2" y="109.7">A7840</text>
<text x="222" y="109.1">R22</text>
<text x="222" y="112.8">3.65K</text>
<text x="242.9" y="110">LF347</text>
<text x="243.2" y="113.7">R79</text>
<text x="269.1" y="109.5">CAP</text>
<text x="29.1" y="118.5">R73</text>
<text x="40.9" y="114.2">C65</text>
<text x="40.9" y="116.6">CAP</text>
<text x="46.3" y="114.5">1.5K</text>
<text x="76.2" y="117.5">47R</text>
<text x="78.3" y="119.1">C68</text>
<text x="93.4" y="119.1">R35</text>
<text x="104.1" y="118.6">Z21</text>
<text x="243.2" y="117.5">6.8K</text>
<text x="29.1" y="122.2">330R</text>
<text x="40.9" y="123.6">C97</text>
<text x="40.9" y="125.9">CAP</text>
<text x="59.8" y="121.5">A3120</text>
<text x="93.4" y="121.5">10K</text>
<text x="104.1" y="123.4">Z22</text>
<text x="135" y="125.5">R63</text>
<text x="146.7" y="125.5">R66</text>
<text x="203.2" y="121.5">12</text>
<text x="215" y="123.9">14</text>
<text x="245.3" y="121.5">C22</text>
<text x="78.3" y="126.2">CAP</text>
<text x="135" y="129.2">10K</text>
<text x="146.7" y="129.2">10K</text>
<text x="195.9" y="128.3">U10</text>
<text x="195.9" y="131.2">LF347</text>
<text x="203.2" y="126.2">13</text>
<text x="245.3" y="128.5">CAP</text>
<text x="46.3" y="137.9">R27</text>
<text x="59.8" y="133.2">U9</text>
<text x="78.6" y="132.5">RG8</text>
<text x="78.6" y="136.3">47R</text>
<text x="87.7" y="137.9">D28</text>
<text x="135" y="134.9">R64</text>
<text x="144.4" y="135.6">9</text>
<text x="156.1" y="137.9">8</text>
<text x="160.9" y="137.3">L9</text>
<text x="40.9" y="140.1">C66</text>
<text x="40.9" y="142.4">CAP</text>
<text x="46.3" y="140.3">1.5K</text>
<text x="76.2" y="139.5">RG15</text>
<text x="76.2" y="143.4">47R</text>
<text x="135" y="138.6">10K</text>
<text x="144.4" y="140.3">10</text>
<text x="160.9" y="141">2R</text>
<text x="172.6" y="142.4">C49</text>
<text x="222" y="142.6">U5</text>
<text x="240.8" y="141.9">RG6</text>
<text x="29.1" y="144.3">R74</text>
<text x="29.1" y="148">330R</text>
<text x="40.9" y="149.5">C98</text>
<text x="59.8" y="147.3">A3120</text>
<text x="78.3" y="145">C69</text>
<text x="93.4" y="145">R40</text>
<text x="93.4" y="147.3">10K</text>
<text x="104.1" y="144.5">Z23</text>
<text x="104.1" y="149.2">Z24</text>
<text x="145.1" y="145">R5</text>
<text x="145.1" y="147.3">RES1 U10</text>
<text x="151.2" y="149.9">LF347</text>
<text x="172.6" y="144.7">CAP</text>
<text x="203.2" y="149.5">C64</text>
<text x="208.6" y="147.3">R32</text>
<text x="208.6" y="149.7">1.5K</text>
<text x="238.4" y="148.9">RG13</text>
<text x="240.8" y="145.7">47R</text>
<text x="250" y="147.3">D26</text>
<text x="40.9" y="151.8">CAP</text>
<text x="78.3" y="152">CAP</text>
<text x="191.4" y="153.7">R72</text>
<text x="203.2" y="151.8">CAP</text>
<text x="238.4" y="152.8">47R</text>
<text x="240.5" y="154.4">C74</text>
<text x="255.6" y="154.4">R38</text>
<text x="266.4" y="153.9">Z27</text>
<text x="59.8" y="159.1">U8</text>
<text x="78.6" y="158.3">RG9</text>
<text x="191.4" y="157.4">330R</text>
<text x="203.2" y="158.8">C87</text>
<text x="203.2" y="161.2">CAP</text>
<text x="222" y="156.7">A3120</text>
<text x="240.5" y="161.4">CAP</text>
<text x="255.6" y="156.7">10L</text>
<text x="266.4" y="158.6">Z28</text>
<text x="40.9" y="165.9">C67</text>
<text x="46.3" y="163.8">R30</text>
<text x="46.3" y="166.1">1.5K</text>
<text x="76.2" y="165.5">RG16</text>
<text x="78.6" y="162.2">47R</text>
<text x="87.7" y="163.8">D29</text>
<text x="29.1" y="170.1">R75</text>
<text x="29.1" y="173.8">330R</text>
<text x="40.9" y="168.2">CAP</text>
<text x="59.8" y="173.2">A3120</text>
<text x="76.2" y="169.2">47R</text>
<text x="78.3" y="170.8">C70</text>
<text x="93.4" y="170.8">R36</text>
<text x="93.4" y="173.2">10K</text>
<text x="104.1" y="170.4">Z25</text>
<text x="40.9" y="175.3">C99</text>
<text x="40.9" y="177.6">CAP</text>
<text x="78.3" y="177.9">CAP</text>
<text x="104.1" y="175">Z26</text>
<text x="264.3" y="192">李和明</text>
</g>
<g font-size="2.1" fill="#800000">
<text x="67.2" y="29.9">VU+</text>
<text x="20.5" y="31.1">+5V</text>
<text x="192.1" y="31.1">+5V</text>
<text x="104.9" y="38.1">G1</text>
<text x="118.8" y="38.1">VU+</text>
<text x="21.2" y="42.8">G1'</text>
<text x="67.5" y="44">VU-</text>
<text x="104.9" y="49.9">E1</text>
<text x="140.1" y="49.9">U</text>
<text x="269.5" y="52.2">Iu</text>
<text x="20.5" y="56.9">+5V</text>
<text x="67.2" y="55.7">VV+</text>
<text x="104.9" y="63.9">G3</text>
<text x="135" y="61.6">IGBT-U</text>
<text x="21.2" y="68.7">G3'</text>
<text x="67.5" y="69.8">VV-</text>
<text x="104.9" y="75.7">E3</text>
<text x="20.5" y="82.7">+5V</text>
<text x="67.1" y="81.5">VW+</text>
<text x="192.1" y="82.7">+5V</text>
<text x="104.9" y="89.8">G5</text>
<text x="118.8" y="89.8">VV+</text>
<text x="21.2" y="94.5">G5'</text>
<text x="67.2" y="95.7">VW-</text>
<text x="104.9" y="101.5">E5</text>
<text x="140.1" y="101.5">V</text>
<text x="68" y="107.4">V+</text>
<text x="269.5" y="103.9">Iv</text>
<text x="20.5" y="108.6">+5V</text>
<text x="135" y="113.3">IGBT-V</text>
<text x="104.9" y="115.6">G2</text>
<text x="21.2" y="120.3">G2'</text>
<text x="68.2" y="121.5">V-</text>
<text x="104.9" y="127.4">E2</text>
<text x="128.2" y="127.4">Iu</text>
<text x="20.5" y="134.4">+5V</text>
<text x="68" y="133.2">V+</text>
<text x="128.2" y="136.8">Iv</text>
<text x="104.9" y="141.5">G4</text>
<text x="173.1" y="139.1">Iw</text>
<text x="182.7" y="143.8">+5V</text>
<text x="230.2" y="142.6">V+</text>
<text x="21.2" y="146.1">G4'</text>
<text x="68.2" y="147.3">V-</text>
<text x="104.9" y="153.2">E4</text>
<text x="183.5" y="155.5">G7'</text>
<text x="267.1" y="150.9">G7</text>
<text x="20.5" y="160.3">+5V</text>
<text x="68" y="159.1">V+</text>
<text x="230.5" y="156.7">V-</text>
<text x="104.9" y="167.3">G6</text>
<text x="267.1" y="162.6">E7</text>
<text x="21.2" y="172">G6'</text>
<text x="68.2" y="173.2">V-</text>
<text x="104.9" y="179">E6</text>
</g>
</svg>
